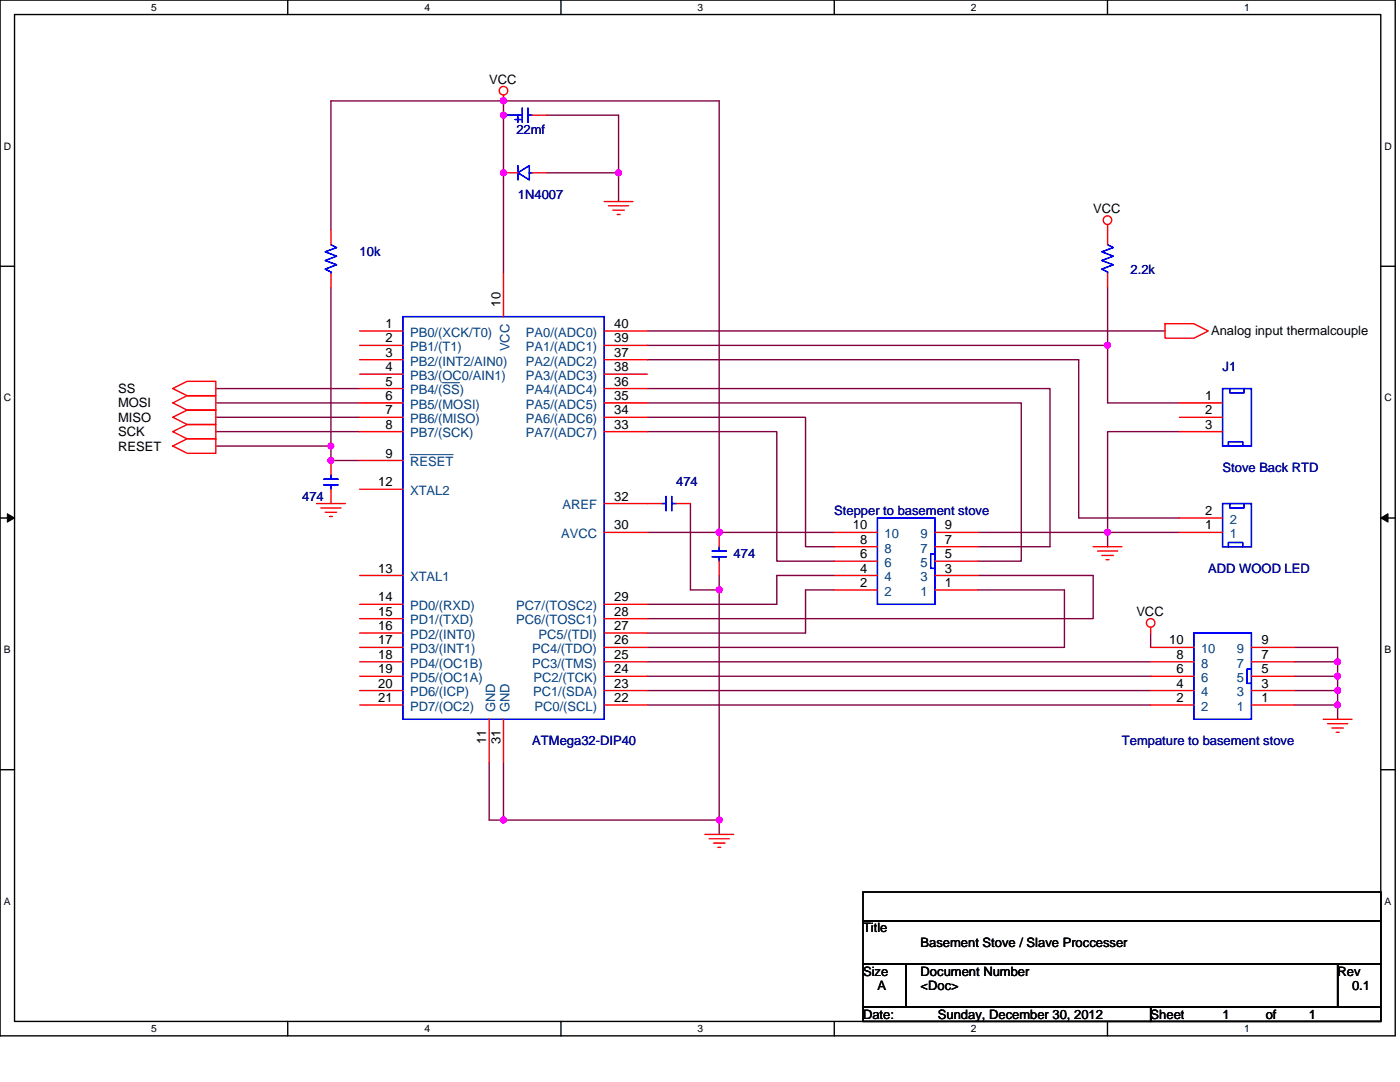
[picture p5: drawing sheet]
<svg xmlns="http://www.w3.org/2000/svg" width="279mm" height="216mm" viewBox="0 0 279 216" stroke-linecap="round" stroke-linejoin="round" font-family="sans-serif">
<path d="M0 0h278.4v206.7h-278.4zM2.9 2.9h272.7v200.9h-272.7z" fill="none" stroke="#000" stroke-width=".28"/>
<g fill="#fff">
<path d="M30.2 .3h1.1v2.3h-1.1z"/>
<path d="M30.2 204.1h1.1v2.3h-1.1z"/>
</g>
<path d="M57.4 0v2.9M57.4 203.8v2.9" fill="none" stroke="#000" stroke-width=".28"/>
<g fill="#fff">
<path d="M84.7 .3h1.1v2.3h-1.1z"/>
<path d="M84.7 204.1h1.1v2.3h-1.1z"/>
</g>
<path d="M112 0v2.9M112 203.8v2.9" fill="none" stroke="#000" stroke-width=".28"/>
<g fill="#fff">
<path d="M139.2 .3h1.2v2.3h-1.2z"/>
<path d="M139.2 204.1h1.2v2.3h-1.2z"/>
</g>
<path d="M166.5 0v2.9M166.5 203.8v2.9" fill="none" stroke="#000" stroke-width=".28"/>
<g fill="#fff">
<path d="M193.8 .3h1.1v2.3h-1.1z"/>
<path d="M193.8 204.1h1.1v2.3h-1.1z"/>
</g>
<path d="M221 0v2.9M221 203.8v2.9" fill="none" stroke="#000" stroke-width=".28"/>
<g fill="#fff">
<path d="M248.3 .3h1.1v2.3h-1.1z"/>
<path d="M248.3 204.1h1.1v2.3h-1.1z"/>
<path d="M.7 28h1.5v2.3h-1.5z"/>
<path d="M276.3 28h1.5v2.3h-1.5z"/>
<path d="M.7 78.2h1.5v2.3h-1.5z"/>
<path d="M276.3 78.2h1.5v2.3h-1.5z"/>
</g>
<path d="M0 53.1h2.9M275.6 53.1h2.8" fill="none" stroke="#000" stroke-width=".28"/>
<g fill="#fff">
<path d="M.7 128.5h1.4v2.2h-1.4z"/>
<path d="M276.3 128.5h1.4v2.2h-1.4z"/>
</g>
<path d="M0 103.4h2.9M275.6 103.4h2.8" fill="none" stroke="#000" stroke-width=".28"/>
<path d="M1.5 102.5l1.4 .9-1.4 .8zM275.6 103.4l1.4-.9v1.7z" fill="#000" stroke="#000" stroke-width=".2"/>
<g fill="#fff">
<path d="M.7 178.7h1.4v2.3h-1.4z"/>
<path d="M276.3 178.7h1.4v2.3h-1.4z"/>
</g>
<path d="M0 153.6h2.9M275.6 153.6h2.8M172.2 178h103.4v5.7h-103.4zM172.2 183.7h103.4v8.6h-103.4zM172.2 192.3h8.6v8.6h-8.6zM180.8 192.3h86.2v8.6h-86.2zM267 192.3h8.6v8.6h-8.6zM172.2 200.9h57.4v2.9h-57.4zM229.6 200.9h46v2.9h-46z" fill="none" stroke="#000" stroke-width=".28"/>
<g fill="none" stroke="#800040" stroke-width=".28">
<path d="M100.5 20.1h-34.5v25.9M100.5 20.1h43v86.1M100.5 20.1v34.5M109.1 34.5h14.3M109.1 23h14.3v11.5M123.4 34.5v5.7M66 57.4v31.6M221 57.4v11.5M43.1 77.5h28.7M129.2 71.8h86.1v31.6h20.1M129.2 77.5h80.3v31.6h-14.3M129.2 66h103.3"/>
<path d="M129.2 68.9h91.8v11.5h14.4M43.1 89h22.9M43.1 86.1h28.7M43.1 83.3h28.7M43.1 80.4h28.7M66 89v2.9h5.8M129.2 86.1h25.8v25.9h11.5M129.2 83.3h31.6v25.8h5.7M129.2 80.4h74.6v31.6h-8.6M235.4 86.1h-14.4v20.1M129.2 106.2h14.3M137.8 100.5v17.2h5.7"/>
<path d="M143.5 106.2h23M143.5 117.7v45.9M143.5 114.8v2.9M166.5 114.8h-11.5v5.8h-25.8M166.5 117.7h-5.7v8.6h-31.6M195.2 106.2h25.8M195.2 117.7h17.2v11.5h-83.2M195.2 114.8h23v8.6h-89M221 106.2h14.4M221 106.2v2.9M129.2 137.8h100.4M129.2 134.9h100.4"/>
<path d="M129.2 132.1h100.4M229.6 126.3v2.9M258.3 129.2h8.7v2.9M258.3 132.1h8.7v2.8M258.3 134.9h8.7v2.9M258.3 137.8h8.7v2.9M97.6 152.1v11.5h2.9M100.5 152.1v11.5M129.2 140.7h100.4M258.3 140.7h8.7v2.8M100.5 163.6h43M143.5 163.6v2.9"/>
</g>
<g fill="#f0f" stroke="#f0f" stroke-width=".28">
<circle cx="143.5" cy="106.2" r=".57"/>
<circle cx="66" cy="91.9" r=".57"/>
<circle cx="100.5" cy="34.5" r=".57"/>
<circle cx="100.5" cy="20.1" r=".57"/>
<circle cx="66" cy="89" r=".57"/>
<circle cx="143.5" cy="163.6" r=".57"/>
<circle cx="100.5" cy="163.6" r=".57"/>
<circle cx="100.5" cy="23" r=".57"/>
<circle cx="123.4" cy="34.5" r=".57"/>
<circle cx="143.5" cy="117.7" r=".57"/>
<circle cx="266.9" cy="132" r=".57"/>
<circle cx="266.9" cy="134.9" r=".57"/>
<circle cx="266.9" cy="137.8" r=".57"/>
<circle cx="266.9" cy="140.7" r=".57"/>
<circle cx="221" cy="106.2" r=".57"/>
<circle cx="221" cy="68.9" r=".57"/>
</g>
<g fill="none" stroke="#f00" stroke-width=".28">
<path d="M100.5 19v1.1M100.5 23h.1M100.5 34.5h2.9M106.2 34.5h2.9M106.2 23h2.9M66 46v2.8M66 54.6v2.8M100.5 54.6v8.6M120.6 40.2h5.7M121.4 41.1h4.1M122.3 41.9h2.3M123.2 42.8h.5"/>
<path d="M221 44.8v4M221 54.6v2.8M34.5 77.5l2.8-1.4h5.8v2.9h-5.8zM71.8 66h8.6M71.8 68.9h8.6M71.8 71.8h8.6M71.8 74.7h8.6M71.8 77.5h8.6M120.6 77.5h8.6M120.6 71.8h8.6M120.6 74.7h8.6M120.6 68.9h8.6"/>
<path d="M120.6 66h8.6M232.5 64.6h5.8l2.8 1.4-2.8 1.5h-5.8zM34.5 86.1l2.8-1.4h5.8v2.9h-5.8zM34.5 83.3l2.8-1.5h5.8v2.9h-5.8zM34.5 89l2.8-1.4h5.8v2.8h-5.8zM34.5 80.4l2.8-1.4h5.8v2.8h-5.8zM66 97.6v2.9M66 91.9v2.8M71.8 80.4h8.6M71.8 83.3h8.6M71.8 86.1h8.6M71.8 91.9h8.6"/>
<path d="M71.8 97.6h8.6M120.6 86.1h8.6M120.6 83.3h8.6M120.6 80.4h8.6M235.4 86.1h8.6M235.4 83.3h8.6M235.4 80.4h8.6M63.2 100.5h5.7M64 101.3h4.1M64.9 102.2h2.3M65.8 103.1h.5M71.8 114.8h8.6"/>
<path d="M120.6 100.5h11.5M120.6 106.2h8.6M134.9 100.5h2.9M143.5 112v2.8M143.5 106.2v2.9M166.5 106.2h8.6M166.5 109.1h8.6M166.5 112h8.6M166.5 114.8h8.6M166.5 117.7h8.6M186.6 106.2h8.6M186.6 109.1h8.6"/>
<path d="M186.6 112h8.6M186.6 114.8h8.6M186.6 117.7h8.6M218.2 109.1h5.7M219 110h4.1M219.9 110.8h2.3M220.7 111.7h.6M235.4 106.2h8.6M235.4 103.4h8.6M71.8 120.6h8.6M71.8 123.4h8.6M71.8 126.3h8.6"/>
<path d="M71.8 129.2h8.6M71.8 132.1h8.6M71.8 134.9h8.6M71.8 137.8h8.6M120.6 137.8h8.6M120.6 134.9h8.6M120.6 132.1h8.6M120.6 129.2h8.6M120.6 126.3h8.6M120.6 123.4h8.6M120.6 120.6h8.6M229.6 129.2h8.7"/>
<path d="M229.6 132.1h8.7M229.6 134.9h8.7M229.6 137.8h8.7M229.6 125.2v1.1M249.7 129.2h8.6M249.7 132.1h8.6M249.7 134.9h8.6M249.7 137.8h8.6M71.8 140.7h8.6M97.6 143.5v8.6M100.5 143.5v8.6M120.6 140.7h8.6"/>
<path d="M229.6 140.7h8.7M249.7 140.7h8.6M264.1 143.5h5.7M264.9 144.4h4.1M265.8 145.3h2.3M266.7 146.1h.6M140.7 166.5h5.7M141.5 167.4h4M142.4 168.2h2.3M143.3 169.1h.5"/>
<circle cx="100.5" cy="18.1" r=".85"/>
<circle cx="221" cy="43.9" r=".85"/>
<circle cx="229.6" cy="124.3" r=".85"/>
</g>
<g fill="none" stroke="#00f" stroke-width=".28">
<path d="M100.5 23h3.7M102.8 23.9h1.1M103.4 33v2.9M103.4 23.3v1.1M103.4 34.5l2.2-1.5v2.9zM104.2 21.5v2.9M105.4 21.5v2.9M105.4 23h.8M105.6 34.5h.6M66 48.8l1.2 .6-2.3 .8 2.3 .9-2.3 .9 2.3 .8-2.3 .9 1.1 .6v.3M221 48.8l1.2 .6-2.3 .8 2.3 .9-2.3 .9 2.3 .8-2.3 .9 1.1 .6v.3M80.4 63.2h40.2v80.3h-40.2z"/>
<path d="M244 77.5h5.7v11.5h-5.7zM245.4 77.5v.9h2.9v-.9M64.6 96.8h2.9M64.6 95.6h2.9M66 94.7v.9M66 96.8v.8M132.9 99.1v2.8M134.1 99.1v2.8M245.2 89v-.9h2.8v.9M132.1 100.5h.8M134.1 100.5h.8M142.1 111.1h2.9"/>
<path d="M142.1 110h2.9M143.5 109.1v.9M143.5 111.1v.9M175.1 103.4h11.5v17.2h-11.5zM186 113.4h.1M186.6 110.5h-.9v2.9h.9M244 100.5h5.7v8.6h-5.7zM245.2 109.1v-.9h2.8v.9M245.4 100.5v.8h2.9v-.8M238.3 126.3h11.4v17.2h-11.4zM249.2 136.4h.1M249.7 133.5h-.8v2.9h.8"/>
</g>
<path d="M88.3 76.4h3.4M81.8 90.7h8.6" fill="none" stroke="#004080" stroke-width=".2"/>
<g font-size="2.6">
<text x="97.6" y="16.7">VCC</text>
<text x="218.2" y="42.5">VCC</text>
<text x="76.9" y="65.4">1</text>
<text x="99.9" y="61.2" transform="rotate(-90 99.9 61.2)">10</text>
<text x="122.6" y="65.4">40</text>
<text x="76.9" y="68.3">2</text>
<text x="76.9" y="71.2">3</text>
<text x="122.6" y="71.2">37</text>
<text x="122.6" y="68.3">39</text>
<text x="241.7" y="66.9">Analog input thermalcouple</text>
<text x="76.9" y="76.9">5</text>
<text x="76.9" y="74.1">4</text>
<text x="122.6" y="76.9">36</text>
<text x="122.6" y="74.1">38</text>
<text x="23.6" y="78.4">SS</text>
<text x="23.6" y="81.3">MOSI</text>
<text x="76.9" y="79.8">6</text>
<text x="76.9" y="82.7">7</text>
<text x="122.6" y="82.7">34</text>
<text x="122.6" y="79.8">35</text>
<text x="240.5" y="82.7">2</text>
<text x="240.5" y="79.8">1</text>
<text x="23.6" y="87">SCK</text>
<text x="23.6" y="84.2">MISO</text>
<text x="23.6" y="89.9">RESET</text>
<text x="76.9" y="85.5">8</text>
<text x="122.6" y="85.5">33</text>
<text x="240.5" y="85.5">3</text>
<text x="76.9" y="91.3">9</text>
<text x="75.5" y="97">12</text>
<text x="122.6" y="99.9">32</text>
<text x="122.6" y="105.6">30</text>
<text x="170.2" y="105.6">10</text>
<text x="188.6" y="105.6">9</text>
<text x="240.5" y="105.6">1</text>
<text x="240.5" y="102.8">2</text>
<text x="171.7" y="108.5">8</text>
<text x="171.7" y="111.4">6</text>
<text x="188.6" y="108.5">7</text>
<text x="188.6" y="111.4">5</text>
<text x="75.5" y="114.2">13</text>
<text x="75.5" y="120">14</text>
<text x="122.6" y="120">29</text>
<text x="171.7" y="114.2">4</text>
<text x="171.7" y="117.1">2</text>
<text x="188.6" y="114.2">3</text>
<text x="188.6" y="117.1">1</text>
<text x="75.5" y="122.9">15</text>
<text x="75.5" y="125.7">16</text>
<text x="122.6" y="125.7">27</text>
<text x="122.6" y="122.9">28</text>
<text x="226.8" y="122.9">VCC</text>
<text x="75.5" y="128.6">17</text>
<text x="75.5" y="131.5">18</text>
<text x="122.6" y="131.5">25</text>
<text x="122.6" y="128.6">26</text>
<text x="233.4" y="128.6">10</text>
<text x="234.8" y="131.5">8</text>
<text x="251.8" y="128.6">9</text>
<text x="251.8" y="131.5">7</text>
<text x="75.5" y="134.3">19</text>
<text x="75.5" y="137.2">20</text>
<text x="122.6" y="137.2">23</text>
<text x="122.6" y="134.3">24</text>
<text x="234.8" y="134.3">6</text>
<text x="234.8" y="137.2">4</text>
<text x="251.8" y="134.3">5</text>
<text x="251.8" y="137.2">3</text>
<text x="75.5" y="140.1">21</text>
<text x="122.6" y="140.1">22</text>
<text x="234.8" y="140.1">2</text>
<text x="251.8" y="140.1">1</text>
<text x="97" y="148.4" transform="rotate(-90 97 148.4)">11</text>
<text x="99.9" y="148.4" transform="rotate(-90 99.9 148.4)">31</text>
<text x="172.2" y="186.1">Title</text>
<text x="183.7" y="188.9">Basement Stove / Slave Proccesser</text>
<text x="172.2" y="194.7">Size</text>
<text x="175.1" y="197.5">A</text>
<text x="183.7" y="194.7">Document Number</text>
<text x="183.7" y="197.5">&lt;Doc&gt;</text>
<text x="267" y="194.7">Rev</text>
<text x="269.8" y="197.5">0.1</text>
<text x="172.2" y="203.3">Date:</text>
<text x="187.2" y="203.3">Sunday, December 30, 2012</text>
<text x="229.6" y="203.3">Sheet</text>
<text x="244" y="203.3">1</text>
<text x="252.6" y="203.3">of</text>
<text x="261.2" y="203.3">1</text>
</g>
<g font-size="2.6" fill="#000080">
<text x="103.1" y="26.8">22mf</text>
<text x="103.4" y="39.7">1N4007</text>
<text x="71.8" y="51.2">10k</text>
<text x="225.6" y="54.6">2.2k</text>
<text x="244" y="74.1">J1</text>
<text x="244" y="94.2">Stove Back RTD</text>
<text x="60.3" y="99.9">474</text>
<text x="134.9" y="97.1">474</text>
<text x="166.5" y="102.8">Stepper to basement stove</text>
<text x="146.4" y="111.4">474</text>
<text x="241.1" y="114.3">ADD WOOD LED</text>
<text x="106.2" y="148.7">ATMega32-DIP40</text>
<text x="223.9" y="148.7">Tempature to basement stove</text>
</g>
<g font-size="2.6" fill="#004080">
<text x="81.8" y="67.2">PB0/(XCK/T0)</text>
<text x="81.8" y="70.1">PB1/(T1)</text>
<text x="101.7" y="70.1" transform="rotate(-90 101.7 70.1)">VCC</text>
<text x="104.9" y="70.1">PA1/(ADC1)</text>
<text x="104.9" y="67.2">PA0/(ADC0)</text>
<text x="81.8" y="72.9">PB2/(INT2/AIN0)</text>
<text x="81.8" y="75.8">PB3/(OC0/AIN1)</text>
<text x="104.9" y="72.9">PA2/(ADC2)</text>
<text x="104.9" y="75.8">PA3/(ADC3)</text>
<text x="81.8" y="78.7">PB4/(SS)</text>
<text x="81.8" y="81.6">PB5/(MOSI)</text>
<text x="104.9" y="81.6">PA5/(ADC5)</text>
<text x="104.9" y="78.7">PA4/(ADC4)</text>
<text x="81.8" y="84.4">PB6/(MISO)</text>
<text x="81.8" y="87.3">PB7/(SCK)</text>
<text x="104.9" y="87.3">PA7/(ADC7)</text>
<text x="104.9" y="84.4">PA6/(ADC6)</text>
<text x="81.8" y="93">RESET</text>
<text x="81.8" y="98.8">XTAL2</text>
<text x="112.3" y="101.6">AREF</text>
<text x="112" y="107.4">AVCC</text>
<text x="176.6" y="107.4">10</text>
<text x="183.7" y="107.4">9</text>
<text x="245.4" y="107.4">1</text>
<text x="245.4" y="104.5">2</text>
<text x="176.6" y="110.3">8</text>
<text x="176.6" y="113.1">6</text>
<text x="183.7" y="110.3">7</text>
<text x="183.7" y="113.1">5</text>
<text x="81.8" y="116">XTAL1</text>
<text x="176.6" y="116">4</text>
<text x="176.6" y="118.9">2</text>
<text x="183.7" y="116">3</text>
<text x="183.7" y="118.9">1</text>
<text x="81.8" y="121.8">PD0/(RXD)</text>
<text x="81.8" y="124.6">PD1/(TXD)</text>
<text x="103" y="124.6">PC6/(TOSC1)</text>
<text x="103" y="121.8">PC7/(TOSC2)</text>
<text x="81.8" y="127.5">PD2/(INT0)</text>
<text x="81.8" y="130.3">PD3/(INT1)</text>
<text x="106.2" y="130.3">PC4/(TDO)</text>
<text x="107.5" y="127.5">PC5/(TDI)</text>
<text x="239.7" y="130.3">10</text>
<text x="246.9" y="130.3">9</text>
<text x="81.8" y="133.2">PD4/(OC1B)</text>
<text x="81.8" y="136.1">PD5/(OC1A)</text>
<text x="106.2" y="133.2">PC3/(TMS)</text>
<text x="106.5" y="136.1">PC2/(TCK)</text>
<text x="239.7" y="133.2">8</text>
<text x="239.7" y="136.1">6</text>
<text x="246.9" y="133.2">7</text>
<text x="246.9" y="136.1">5</text>
<text x="81.8" y="139">PD6/(ICP)</text>
<text x="81.8" y="141.8">PD7/(OC2)</text>
<text x="98.8" y="142.1" transform="rotate(-90 98.8 142.1)">GND</text>
<text x="101.7" y="142.1" transform="rotate(-90 101.7 142.1)">GND</text>
<text x="106.4" y="139">PC1/(SDA)</text>
<text x="106.7" y="141.8">PC0/(SCL)</text>
<text x="239.7" y="139">4</text>
<text x="239.7" y="141.8">2</text>
<text x="246.9" y="139">3</text>
<text x="246.9" y="141.8">1</text>
</g>
<g font-size="2">
<text x="30.2" y="2.2">5</text>
<text x="84.7" y="2.2">4</text>
<text x="139.2" y="2.2">3</text>
<text x="193.8" y="2.2">2</text>
<text x="248.3" y="2.2">1</text>
<text x=".7" y="29.8">D</text>
<text x="276.3" y="29.8">D</text>
<text x=".7" y="80.1">C</text>
<text x="276.3" y="80.1">C</text>
<text x=".7" y="130.3">B</text>
<text x="276.3" y="130.3">B</text>
<text x=".7" y="180.5">A</text>
<text x="276.3" y="180.5">A</text>
<text x="30.2" y="206">5</text>
<text x="84.7" y="206">4</text>
<text x="139.2" y="206">3</text>
<text x="193.8" y="206">2</text>
<text x="248.3" y="206">1</text>
</g>
</svg>
